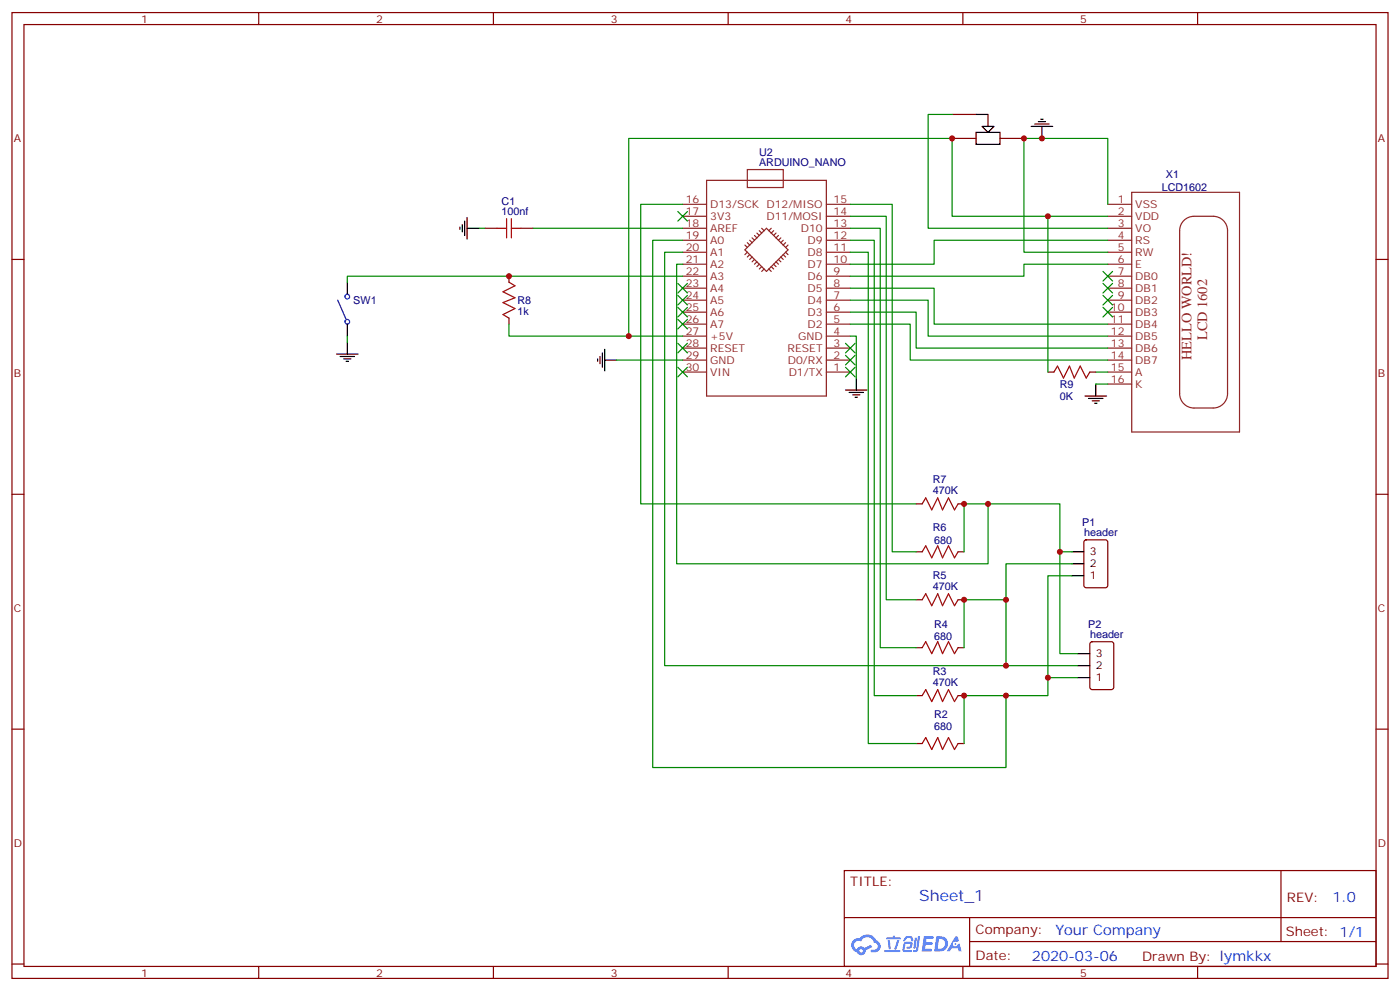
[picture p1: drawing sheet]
<svg xmlns="http://www.w3.org/2000/svg" width="412mm" height="292mm" viewBox="0 0 412 292" stroke-linecap="round" stroke-linejoin="round" font-family="sans-serif">
<g fill="none" stroke="#870000" stroke-width=".35">
<path d="M3.5 3.7h405.4v284.3h-405.4zM7.1 7.2h398.2v277.3h-398.2zM76.2 3.7v3.5M145.3 3.7v3.5M214.5 3.7v3.5M283.6 3.7v3.5M352.8 3.7v3.5M3.5 76.4h3.6M405.3 76.4h3.6M3.5 145.5h3.6M405.3 145.5h3.6M3.5 214.7h3.6"/>
<path d="M405.3 214.7h3.6M248.7 256.3h156.6v28.2h-156.6zM377.3 256.3v20.9M248.7 270.1h156.5M285.6 277.2h119.6M285.6 270.1v14.2M3.5 283.8h3.6M76.2 284.5v3.5M145.3 284.5v3.5M214.5 284.5v3.5M283.6 284.5v3.5M352.8 284.5v3.5"/>
<path d="M405.3 283.8h3.6"/>
</g>
<g fill="#5487ff">
<path d="M272.1 275.6h2.6l.3 .2-.1 .6h-2l-.1 1h1.6l.4 .4-.4 .3h-1.7l-.2 1.2 1.8 .1 .3 .3-.2 .4h-2.9z"/>
<path d="M281.4 275.7h.7l.4 1.3-.7 .3a.74 .74 0 0 0-1.1 .3 .74 .74 0 0 0 .5 1.1 .74 .74 0 0 0 .9-.7l.5-.3 .7 2.4h-.9l-.2-1h-1.9l-.5 1h-.9z"/>
<path d="M269.5 276.1h.6l-.4 2.9a.31 .31 0 0 1-.3 .3 .31 .31 0 0 1-.3-.3z"/>
<path d="M270.4 275.6h.6l-.5 4a.89 .89 0 0 1-.7 .7 .89 .89 0 0 1-.9-.3l1-.5z"/>
<path d="M266.8 275.8l.6-.2 1.2 .1 .5 1.3-.6 .1-.4-.9-1 .1a.95 .95 0 0 1-1 .8l-.1-.2z"/>
<path d="M266.4 277.5l1.8-.2a1.04 1.04 0 0 1 .6 1.1 1.04 1.04 0 0 1-.8 .9h-.7a.29 .29 0 0 1-.3-.4 .29 .29 0 0 1 .3-.2h.7l.2-.8h-1.4l-.4 1.7 1.9 .1a.29 .29 0 0 1 .3 .3 .29 .29 0 0 1-.3 .3h-2l-.4-.3 .2-2.1z"/>
<path d="M260.5 279.7h4.4a.3 .3 0 0 1 .3 .3 .3 .3 0 0 1-.3 .3h-4.3z"/>
<path d="M264.3 276.8h.6l-.5 1.6a1.02 1.02 0 0 1-.7 1.2l-.2-.3z"/>
<path d="M261.5 276.8h.6l.3 2.4-.3 .3-.3-.2z"/>
<path d="M261.1 276h1.9l.2-.5h.5l-.1 .5h1.5a.29 .29 0 0 1 .3 .3 .29 .29 0 0 1-.3 .3h-3.9z"/>
<path d="M275.8 275.6l-.6 4.5h1.4a2.27 2.27 0 0 0 2.7-2.3 2.27 2.27 0 0 0-2.7-2.2zM276.6 276.4a1.5 1.5 0 0 1 1.8 1.6 1.5 1.5 0 0 1-1.9 1.3h-.3z"/>
<path d="M251.4 276.8a2.09 2.09 0 0 0 1 3.5 1.37 1.37 0 0 0 1.5 .9 1.37 1.37 0 0 0 1.1-1.4l2-1-.5-.7-1.8 1a1.4 1.4 0 0 0-2.3 .4 1.32 1.32 0 0 1-.6-1.9 1.32 1.32 0 0 1 1.9-.4 2.02 2.02 0 0 1 2-1.3 2.02 2.02 0 0 1 1.8 1.6 1.09 1.09 0 0 1 1.1 1.4 1.09 1.09 0 0 1-1.6 .7 .41 .41 0 0 0-.5 .3 .41 .41 0 0 0 .4 .5 1.89 1.89 0 0 0 2.4-1.2 1.89 1.89 0 0 0-1.2-2.4 2.98 2.98 0 0 0-5-.6l-1 .1zM253.2 279.9a.52 .52 0 0 1 1 0 .52 .52 0 0 1-1 0z"/>
<circle cx="281.4" cy="277.9" r=".28"/>
</g>
<path d="M146.4 67.2h2.8M149.2 64.4v5.6M150.6 67.2h2.9M150.6 64.4v5.6M149.9 83.1l1.8 1-3.5 1.8 3.5 1.8-3.5 1.4 3.5 1.7-3.5 1.8 1.7 1.1M310.4 109.5l1.1-1.7 1.8 3.5 1.7-3.5 1.4 3.5 1.8-3.5 1.8 3.5 1-1.8M271.6 148.3l1.1-1.7 1.8 3.5 1.7-3.5 1.4 3.5 1.8-3.5 1.8 3.5 1-1.8M271.6 176.6l1.1-1.8 1.8 3.5 1.7-3.5 1.4 3.5 1.8-3.5 1.8 3.5 1-1.7M271.6 162.5l1.1-1.8 1.8 3.5 1.7-3.5 1.4 3.5 1.8-3.5 1.8 3.5 1-1.7M271.6 190.7l1.1-1.8 1.8 3.5 1.7-3.5 1.4 3.5 1.8-3.5 1.8 3.5 1-1.7M271.6 218.9l1.1-1.8 1.8 3.6 1.7-3.6 1.4 3.6 1.8-3.6 1.8 3.6 1-1.8M271.6 204.8l1.1-1.8 1.8 3.6 1.7-3.6 1.4 3.6 1.8-3.6 1.8 3.6 1-1.8" fill="none" stroke="#a10000" stroke-width=".35"/>
<g fill="none" stroke="#870000" stroke-width=".35">
<path d="M280.5 33.7h7M280.5 40.7h7M294.6 40.7h7M142.9 67.2h3.5M153.5 67.2h3.5M149.9 81.3v1.8M149.9 93.7v1.7M308.7 109.5h1.7M321 109.5h1.8M269.9 148.3h1.7M282.2 148.3h1.8M319.5 159.1l.5-.2h5.6l.7 .5v12.9l-.4 .7h-5.9l-.7-.4v-13z"/>
<path d="M269.9 176.6h1.7M269.9 162.5h1.7M282.2 176.6h1.8M282.2 162.5h1.8M269.9 190.7h1.7M282.2 190.7h1.8M321.3 189.1l.4-.2h5.7l.6 .4 .1 13-.5 .7h-5.9l-.6-.4-.1-13zM269.9 218.9h1.7M269.9 204.8h1.7M282.2 218.9h1.8M282.2 204.8h1.8"/>
</g>
<g fill="none" stroke="#8c2424" stroke-width=".35">
<path d="M208.1 53.1h35.3v63.5h-35.3zM220.1 49.9h10.6v5.3h-10.6zM333.4 56.6h31.7v70.6h-31.7zM201.1 63.7h7M201.1 67.2h7M201.1 70.7h7M201.1 74.3h7M201.1 77.8h7M201.1 60.1h7M219.4 73.6l6.4-6.4 6.3 6.4-6.3 6.3zM219.4 72.1l.7 .7M220.1 71.4l.7 .7"/>
<path d="M220.1 74.3l-.7 .7M220.8 70.7l.7 .7M220.8 75l-.7 .7M221.5 70l.7 .7M221.5 75.7l-.7 .7M222.2 69.3l.8 .7M222.2 76.4l-.7 .7M223 68.6l.7 .7M223 77.1l-.8 .7M223.7 67.9l.7 .7M223.7 77.8l-.7 .7M224.4 67.2l.7 .7"/>
<path d="M224.4 78.5l-.7 .7M225.1 79.2l-.7 .7M226.5 79.2l.7 .7M227.2 78.5l.7 .7M227.2 67.2l-.7 .7M227.9 77.8l.7 .7M227.9 67.9l-.7 .7M228.6 77.1l.7 .7M228.6 68.6l-.7 .7M229.3 76.4l.7 .7M229.3 69.3l-.7 .7M230 75.7l.7 .7"/>
<path d="M230 70l-.7 .7M230.7 70.7l-.7 .7M230.7 75l.7 .7M231.4 74.3l.7 .7M231.4 71.4l-.7 .7M232.1 72.1l-.7 .7M243.4 63.7h7.1M243.4 67.2h7.1M243.4 70.7h7.1M243.4 74.3h7.1M243.4 77.8h7.1M243.4 60.1h7.1"/>
<path d="M326.3 63.7h7.1M326.3 67.2h7.1M326.3 70.7h7.1M326.3 74.3h7.1M326.3 77.8h7.1M326.3 60.1h7.1M348.5 65.2a4.2 4.2 0 0 1 3.2-1.5h5.7a4.2 4.2 0 0 1 4.2 4.2v48a4.2 4.2 0 0 1-4.2 4.2h-5.7a4.2 4.2 0 0 1-4.2-4.2v-48a4.2 4.2 0 0 1 1-2.7zM201.1 81.3h7M201.1 84.8h7M201.1 88.4h7M201.1 91.9h7M201.1 95.4h7"/>
<path d="M201.1 99h7M243.4 81.3h7.1M243.4 84.8h7.1M243.4 88.4h7.1M243.4 91.9h7.1M243.4 95.4h7.1M243.4 99h7.1M326.3 81.3h7.1M326.3 84.8h7.1M326.3 88.4h7.1M326.3 91.9h7.1M326.3 95.4h7.1"/>
<path d="M326.3 99h7.1M201.1 102.5h7M201.1 106h7M201.1 109.5h7M243.4 102.5h7.1M243.4 106h7.1M243.4 109.5h7.1M326.3 102.5h7.1M326.3 106h7.1M326.3 109.5h7.1M326.3 113.1h7.1"/>
</g>
<path d="M99.5 88.4l2.5 5.6" fill="none" stroke="#0000bf" stroke-width=".35"/>
<g fill="none" stroke="#00f" stroke-width=".35">
<path d="M101.6 87.1a.69 .69 0 0 1 1.1-.3 .69 .69 0 0 1 0 1.1 .69 .69 0 0 1-1.1-.5v-.2"/>
<circle cx="102.3" cy="94.7" r=".69"/>
</g>
<g fill="none" stroke="#000" stroke-width=".35">
<path d="M287.5 39h7.1v3.5h-7.1zM287.5 33.7h3.5v3.5M289.3 37.2h3.5l-1.8 1.8zM303.7 37.2h6.4M304.8 36.5h4.2M305.9 35.8h2.1M306.6 35.1h.7M306.9 37.2v3.5M135.5 66.9v.7M136.2 66.1v2.2M136.9 65.1v4.2M137.6 67.2h3.5"/>
<path d="M137.6 64v6.4M102.3 83.1v3.5M102.3 95.4v3.6M99.1 104.2h6.4M100.2 105h4.2M101.2 105.7h2.2M102 106.4h.7M102.3 100.7v3.5M176 105.7v.7M176.7 105v2.1M177.4 103.9v4.2M178.2 106h3.5"/>
<path d="M178.2 102.8v6.4M249.1 114.8h6.3M250.1 115.5h4.3M251.2 116.2h2.1M251.9 116.9h.7M252.2 111.3v3.5M319.6 116.6h6.4M320.7 117.3h4.2M321.7 118h2.1M322.4 118.7h.7M322.8 113.1v3.5M315.7 169.5h3.6"/>
<path d="M315.7 166h3.6M315.7 162.5h3.6M317.5 199.5h3.5M317.5 196h3.5M317.5 192.4h3.5"/>
</g>
<g fill="none" stroke="#008700" stroke-width=".35">
<path d="M280.5 33.7h-7.1v33.5h52.9M141.1 67.2h1.8M157 67.2h44.1M201.1 60.1h-12.4v88.2h81.2M201.1 70.7h-8.8v155.3h104v-21.2M201.1 74.3h-5.3v121.7h100.5v-19.4M201.1 77.8h-1.8v88.2h91.7v-17.7M250.5 74.3h5.3v144.6h14.1M250.5 70.7h7v134.1h12.4M250.5 67.2h8.8v123.5h10.6M250.5 63.7h10.6v112.9h8.8M250.5 60.1h12.3v102.4h7.1"/>
<path d="M308.7 63.7v45.8M326.3 77.8h-24.7v3.5h-51.1M326.3 60.1v-19.4h-24.7v33.6h24.7M326.3 63.7h-45.8v-23h-95.3v58.3M326.3 70.7h-51.1v7.1h-24.7M102.3 99v1.7M149.9 95.4v3.6h51.2M201.1 81.3h-98.8v1.8M250.5 99h1.7v12.3M250.5 95.4h17.6v10.6h58.2M250.5 88.4h22.9v10.6h52.9M250.5 84.8h24.7v10.6h51.1"/>
<path d="M250.5 91.9h19.4v10.6h56.4M181.7 106h19.4M322.8 113.1h3.5M322.8 109.5h3.5M284 162.5v-14.2h28.2v14.2h3.5M312.2 162.5v29.9h5.3M315.7 166h-19.4v10.6h-12.3v14.1M315.7 169.5h-7v35.3h-24.7v14.1M296.3 196h21.2M308.7 199.5h8.8"/>
</g>
<g fill="#c00">
<circle cx="296.3" cy="196" r=".88"/>
<circle cx="308.7" cy="199.5" r=".88"/>
<circle cx="312.2" cy="162.5" r=".88"/>
<circle cx="280.5" cy="40.7" r=".88"/>
<circle cx="301.6" cy="40.7" r=".88"/>
<circle cx="296.3" cy="176.6" r=".88"/>
<circle cx="284" cy="176.6" r=".88"/>
<circle cx="284" cy="204.8" r=".88"/>
<circle cx="149.9" cy="81.3" r=".88"/>
<circle cx="306.9" cy="40.7" r=".88"/>
<circle cx="185.2" cy="99" r=".88"/>
<circle cx="308.7" cy="63.7" r=".88"/>
<circle cx="296.3" cy="204.8" r=".88"/>
<circle cx="284" cy="148.3" r=".88"/>
<circle cx="291" cy="148.3" r=".88"/>
</g>
<g fill="#c00" stroke="#008700" stroke-width=".35">
<path d="M324.9 79.9l2.8 2.8zM327.7 79.9l-2.8 2.8z"/>
<path d="M324.9 83.4l2.8 2.9zM327.7 83.4l-2.8 2.9z"/>
<path d="M324.9 87l2.8 2.8zM327.7 87l-2.8 2.8z"/>
<path d="M324.9 90.5l2.8 2.8zM327.7 90.5l-2.8 2.8z"/>
<path d="M249.1 101.1l2.8 2.8zM251.9 101.1l-2.8 2.8z"/>
<path d="M249.1 104.6l2.8 2.8zM249.1 107.4l2.8-2.8z"/>
<path d="M249.1 108.1l2.8 2.8zM251.9 108.1l-2.8 2.8z"/>
<path d="M199.7 108.1l2.8 2.8zM202.5 108.1l-2.8 2.8z"/>
<path d="M199.7 101.1l2.8 2.8zM202.5 101.1l-2.8 2.8z"/>
<path d="M199.7 94l2.8 2.8zM202.5 94l-2.8 2.8z"/>
<path d="M199.7 90.5l2.8 2.8zM202.5 90.5l-2.8 2.8z"/>
<path d="M199.7 87l2.8 2.8zM202.5 87l-2.8 2.8z"/>
<path d="M199.7 83.4l2.8 2.9zM202.5 83.4l-2.8 2.9z"/>
<path d="M199.7 62.3l2.8 2.8zM202.5 62.3l-2.8 2.8z"/>
</g>
<text font-size="4.6" fill="#00f" x="270.8" y="265.3">Sheet_1</text>
<g font-size="4.2" fill="#8d2323">
<text x="355.6" y="100.2" transform="rotate(-90 355.6 100.2)">LCD 1602</text>
<text x="351" y="106" transform="rotate(-90 351 106)">HELLO WORLD!</text>
</g>
<g font-size="4.2" fill="#00f">
<text x="392.5" y="265.6">1.0</text>
<text x="310.9" y="275.1">Your Company</text>
<text x="304" y="282.9">2020-03-06</text>
</g>
<g font-size="3.9" fill="#800">
<text x="250.5" y="260.9">TITLE:</text>
<text x="379.1" y="265.6">REV:</text>
<text x="287.4" y="275.1">Company:</text>
<text x="378.7" y="275.7">Sheet: 1/1</text>
<text x="287.4" y="282.8">Date:</text>
<text x="336.4" y="282.8">Drawn By: lymkkx</text>
</g>
<g font-size="3.2" fill="#800">
<text x="41.6" y="6.7">1</text>
<text x="110.8" y="6.7">2</text>
<text x="179.9" y="6.7">3</text>
<text x="249.1" y="6.7">4</text>
<text x="318.2" y="6.7">5</text>
<text x="4.1" y="41.8">A</text>
<text x="405.9" y="41.8">A</text>
<text x="4.1" y="110.9">B</text>
<text x="405.9" y="110.9">B</text>
<text x="4.1" y="180.1">C</text>
<text x="405.9" y="180.1">C</text>
<text x="4.1" y="249.2">D</text>
<text x="405.9" y="249.2">D</text>
<text x="41.6" y="287.5">1</text>
<text x="110.8" y="287.5">2</text>
<text x="179.9" y="287.5">3</text>
<text x="249.1" y="287.5">4</text>
<text x="318.2" y="287.5">5</text>
</g>
<g font-size="3.2" fill="#000080">
<text x="223.6" y="45.8">U2</text>
<text x="223.6" y="48.9">ARDUINO_NANO</text>
<text x="343.4" y="52.5">X1</text>
<text x="342.2" y="56.2">LCD1602</text>
<text x="147.8" y="63.3">100nf</text>
<text x="147.8" y="60.3">C1</text>
<text x="104.1" y="89.5">SW1</text>
<text x="152.4" y="89.5">R8</text>
<text x="152.4" y="92.7">1k</text>
<text x="312.2" y="117.8">0K</text>
<text x="312.2" y="114.2">R9</text>
<text x="274.8" y="142.3">R7</text>
<text x="274.8" y="145.5">470K</text>
<text x="318.8" y="154.8">P1</text>
<text x="274.8" y="156.4">R6</text>
<text x="275.2" y="160.1">680</text>
<text x="319.3" y="157.9">header</text>
<text x="274.8" y="173.7">470K</text>
<text x="274.8" y="170.5">R5</text>
<text x="275.2" y="184.8">R4</text>
<text x="320.6" y="184.8">P2</text>
<text x="275.2" y="188.4">680</text>
<text x="321.1" y="187.9">header</text>
<text x="274.8" y="202">470K</text>
<text x="274.8" y="198.7">R3</text>
<text x="275.2" y="214.9">680</text>
<text x="275.2" y="211.4">R2</text>
</g>
<g font-size="3.2" fill="#8d2323">
<text x="202" y="59.8">16</text>
<text x="245.5" y="59.8">15</text>
<text x="329.2" y="59.8">1</text>
<text x="202" y="63.3">17</text>
<text x="209.2" y="64.7">3V3</text>
<text x="209.2" y="61.2">D13/SCK D12/MISO</text>
<text x="225.8" y="64.7">D11/MOSI</text>
<text x="245.5" y="63.3">14</text>
<text x="329.2" y="63.3">2</text>
<text x="334.4" y="64.7">VDD</text>
<text x="334.4" y="61.2">VSS</text>
<text x="202" y="70.4">19</text>
<text x="202" y="66.9">18</text>
<text x="209.2" y="71.8">A0</text>
<text x="209.2" y="68.3">AREF</text>
<text x="235.9" y="68.3">D10</text>
<text x="237.9" y="71.8">D9</text>
<text x="245.5" y="66.9">13</text>
<text x="245.5" y="70.4">12</text>
<text x="329.2" y="70.4">4</text>
<text x="329.2" y="66.9">3</text>
<text x="334.4" y="71.8">RS</text>
<text x="334.4" y="68.3">VO</text>
<text x="202" y="77.4">21</text>
<text x="202" y="73.9">20</text>
<text x="209.2" y="75.3">A1</text>
<text x="237.9" y="75.3">D8</text>
<text x="245.5" y="73.9">11</text>
<text x="245.5" y="77.4">10</text>
<text x="329.2" y="77.4">6</text>
<text x="329.2" y="73.9">5</text>
<text x="334.4" y="75.3">RW</text>
<text x="202" y="81">22</text>
<text x="209.2" y="82.4">A3</text>
<text x="209.2" y="78.8">A2</text>
<text x="237.9" y="78.8">D7</text>
<text x="237.9" y="82.4">D6</text>
<text x="245.5" y="81">9</text>
<text x="329.2" y="81">7</text>
<text x="334.4" y="82.4">DB0</text>
<text x="334.4" y="78.8">E</text>
<text x="202" y="88">24</text>
<text x="202" y="84.5">23</text>
<text x="209.2" y="89.4">A5</text>
<text x="209.2" y="85.9">A4</text>
<text x="237.9" y="85.9">D5</text>
<text x="237.9" y="89.4">D4</text>
<text x="245.5" y="84.5">8</text>
<text x="245.5" y="88">7</text>
<text x="329.2" y="88">9</text>
<text x="329.2" y="84.5">8</text>
<text x="334.4" y="89.4">DB2</text>
<text x="334.4" y="85.9">DB1</text>
<text x="202" y="95.1">26</text>
<text x="202" y="91.5">25</text>
<text x="209.2" y="93">A6</text>
<text x="237.9" y="93">D3</text>
<text x="245.5" y="91.5">6</text>
<text x="245.5" y="95.1">5</text>
<text x="327.2" y="95.1">11</text>
<text x="327.2" y="91.5">10</text>
<text x="334.4" y="93">DB3</text>
<text x="202" y="98.6">27</text>
<text x="209.2" y="100">+5V</text>
<text x="209.2" y="96.5">A7</text>
<text x="235.1" y="100">GND</text>
<text x="237.9" y="96.5">D2</text>
<text x="245.5" y="98.6">4</text>
<text x="327.2" y="98.6">12</text>
<text x="334.4" y="100">DB5</text>
<text x="334.4" y="96.5">DB4</text>
<text x="202" y="105.7">29</text>
<text x="202" y="102.1">28</text>
<text x="209.2" y="107.1">GND</text>
<text x="209.2" y="103.5">RESET</text>
<text x="232" y="103.5">RESET</text>
<text x="232.1" y="107.1">D0/RX</text>
<text x="245.5" y="102.1">3</text>
<text x="245.5" y="105.7">2</text>
<text x="327.2" y="105.7">14</text>
<text x="327.2" y="102.1">13</text>
<text x="334.4" y="107.1">DB7</text>
<text x="334.4" y="103.5">DB6</text>
<text x="202" y="109.2">30</text>
<text x="209.2" y="110.6">VIN</text>
<text x="232.3" y="110.6">D1/TX</text>
<text x="245.5" y="109.2">1</text>
<text x="327.2" y="112.7">16</text>
<text x="327.2" y="109.2">15</text>
<text x="334.4" y="110.6">A</text>
<text x="334.4" y="114.1">K</text>
</g>
<g font-size="3.2">
<text x="321" y="167">2</text>
<text x="321" y="163.5">3</text>
<text x="321" y="170.6">1</text>
<text x="322.8" y="197">2</text>
<text x="322.8" y="193.5">3</text>
<text x="322.8" y="200.6">1</text>
</g>
</svg>
